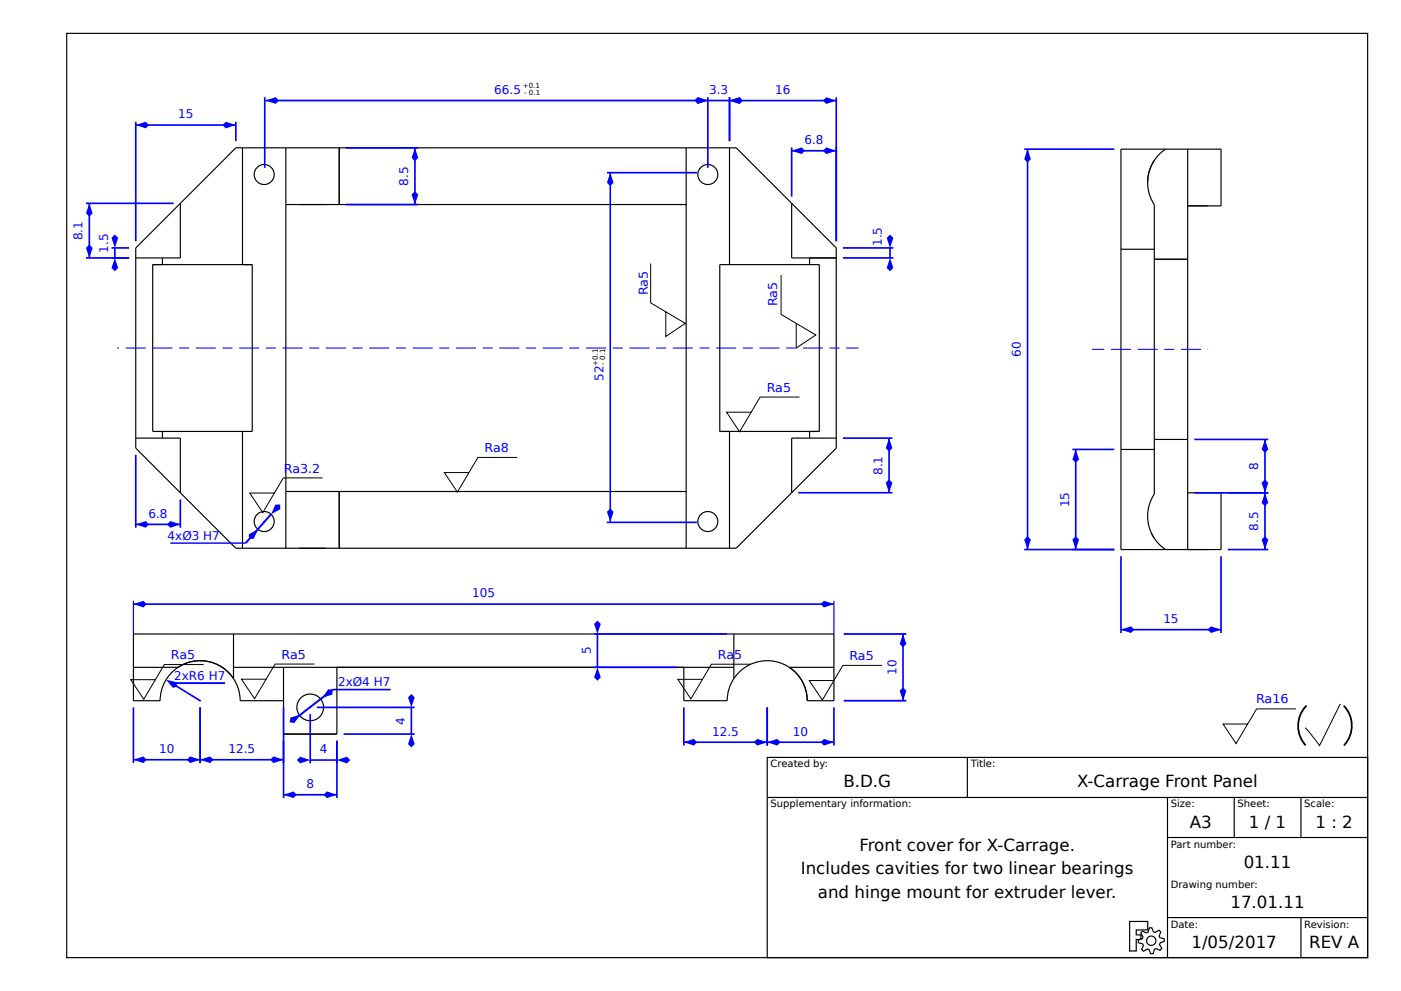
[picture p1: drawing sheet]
<svg xmlns="http://www.w3.org/2000/svg" width="420mm" height="297mm" viewBox="0 0 420 297" stroke-linecap="round" stroke-linejoin="round" font-family="sans-serif">
<g fill="none" stroke="#000" stroke-width=".35">
<path d="M20 10h390v277h-390zM72.7 44.3v35M85.7 44.3v120M101.7 44.3v17M205.7 44.3v120M218.7 44.3v35M344 54.7l.6 3.5 1.4 3.1v86.8a12 12 0 0 0 3.4 16.6M346 48.1l-1.4 3.1-.6 3.5M349.4 44.7a12 12 0 0 0-5.4 10M356 44.7v120M45.8 79.3h29.8v50h-29.8zM48.7 77.3v2"/>
<path d="M54.1 60.9l16.6-16.6h150l16.6 16.6M54.1 60.9l-13.4 13.4v60l13.4 13.4M54.1 60.9v16.4h-13.4M85.7 61.3h120M215.8 79.3h29.8v50h-29.8zM237.3 60.9l13.4 13.4v60l-13.4 13.4M237.3 60.9v16.4h13.4M242.7 77.3v2M336 74.7h10M346 77.7h10M356 61.7h10v-17h-30v120h30v-17h-10M40.7 131.3h13.4v16.4"/>
<path d="M48.7 129.3v2M72.7 129.3v35M218.7 129.3v35M242.7 129.3v2M250.7 131.3h-13.4v16.4M336 134.7h10M346 131.7h10M54.1 147.7l16.6 16.6h150l16.6-16.6M85.7 147.3h120M101.7 147.3v17M345.1 159.7l.9 1.6M70 190v13.4"/>
<path d="M220 190v13.4M40 200h13.4M53.4 200a12 12 0 0 1 16.6 3.4M53.4 200a12 12 0 0 0-5.4 10h-8v-20h210v20h-8a12 12 0 0 0-5.4-10M70 203.4a12 12 0 0 1 2 6.6h13M70 200h150M85 200v20h16v-20M205 200v10h13a12 12 0 0 1 2-6.6M236.6 200a12 12 0 0 0-16.6 3.4M236.6 200h13.4M230 227h180v60h-180zM230 239h180"/>
<path d="M290 227v12M350 239v48M370 239v12M390 239v12M350 251h60M338.7 276.2h5.4v2.5h-3.5v1.5h1.4v1.3h-1.4v3.5h-1.9zM342.5 279.1l1.2 .5 .5-.2 .3-1.3 .8-.1 .5 1.3 .5 .2 1.1-.7 .6 .5-.5 1.2 .2 .5 1.3 .3v.8l-1.2 .5-.2 .5 .7 1.2-.5 .5-1.3-.5-.4 .2-.4 1.3h-.7l-.5-1.2-.5-.2-1.2 .7-.6-.5 .6-1.2-.3-.5-1.2-.4-.1-.7 1.3-.5 .1-.5-.6-1.2zM350 275h60M390 275v12"/>
<circle cx="79.2" cy="52.3" r="3"/>
<circle cx="212.2" cy="52.3" r="3"/>
<circle cx="79.2" cy="156.3" r="3"/>
<circle cx="212.2" cy="156.3" r="3"/>
<circle cx="93" cy="212" r="4"/>
<circle cx="345.1" cy="281.9" r="1.4"/>
</g>
<path d="M307 44.7h27M308 44.7v120M307 164.7h27" fill="none" stroke="#00f" stroke-width=".5"/>
<g fill="#00f">
<path d="M308 160.7l1 1-1 3-1-3z"/>
<path d="M308 44.7l1 3-1 1-1-1z"/>
</g>
<path d="M327.4 104.7h3.6M333 104.7h6M341 104.7h6M349 104.7h3M354 104.7h6M362 104.7h.2" fill="none" stroke="#00f" stroke-width=".32"/>
<path d="M40 180.1v9.9M250 180.1v9.9" fill="none" stroke="#00f" stroke-width=".35"/>
<path d="M40 181.1h210" fill="none" stroke="#00f" stroke-width=".5"/>
<g fill="#00f">
<path d="M247 180.1l3 1-3 1-1-1z"/>
<path d="M40 181.1l3-1 1 1-1 1z"/>
</g>
<path d="M368 147.7h12.2M379.2 147.7v17M368 164.7h12.2" fill="none" stroke="#00f" stroke-width=".5"/>
<g fill="#00f">
<path d="M379.2 160.7l1 1-1 3-1-3z"/>
<path d="M379.2 147.7l1 3-1 1-1-1z"/>
</g>
<path d="M321.5 134.7h12.5M322.5 134.7v30M321.5 164.7h12.5" fill="none" stroke="#00f" stroke-width=".5"/>
<g fill="#00f">
<path d="M322.5 160.7l1 1-1 3-1-3z"/>
<path d="M322.5 134.7l1 3-1 1-1-1z"/>
</g>
<path d="M358 131.7h22.2M379.2 131.7v16M358 147.7h22.2" fill="none" stroke="#00f" stroke-width=".5"/>
<g fill="#00f">
<path d="M378.2 144.7l1-1 1 1-1 3z"/>
<path d="M379.2 131.7l1 3-1 1-1-1z"/>
</g>
<path d="M336 166.7v23M366 166.7v23M336 188.7h30" fill="none" stroke="#00f" stroke-width=".5"/>
<g fill="#00f">
<path d="M363 187.7l3 1-3 1-1-1z"/>
<path d="M336 188.7l3-1 1 1-1 1z"/>
</g>
<path d="M178.1 190h39.9M179.1 190v10M178.1 200h24.9" fill="none" stroke="#00f" stroke-width=".5"/>
<g fill="#00f">
<path d="M179.1 186l1 1-1 3-1-3z"/>
<path d="M179.1 200l1 3-1 1-1-1z"/>
</g>
<g fill="none" stroke="#00f" stroke-width=".32">
<path d="M35.1 104.3h.6M37.7 104.3h6M45.7 104.3h6M53.7 104.3h3M58.7 104.3h6M66.7 104.3h3M71.7 104.3h6M79.7 104.3h3M84.7 104.3h6M92.7 104.3h3M97.7 104.3h6M105.7 104.3h3"/>
<path d="M110.7 104.3h6M118.7 104.3h3M123.7 104.3h6M131.7 104.3h3M136.7 104.3h6M144.7 104.3h3M149.7 104.3h6M157.7 104.3h3M162.7 104.3h6M170.7 104.3h3M175.7 104.3h6M183.7 104.3h3"/>
<path d="M188.7 104.3h6M196.7 104.3h3M201.7 104.3h6M209.7 104.3h3M214.7 104.3h6M222.7 104.3h3M227.7 104.3h6M235.7 104.3h3M240.7 104.3h6M248.7 104.3h3M253.7 104.3h3.7"/>
</g>
<circle cx="93" cy="212" r=".25" fill="#00f"/>
<path d="M89.1 215l10.7-8.3z" fill="#000" stroke="#00f" stroke-width=".58"/>
<g fill="#00f">
<path d="M98.4 206.6l1.4 .2-.2 1.4-3 1z"/>
<path d="M87.1 215.1l3-.9-1.9 2.5-1.4-.2z"/>
</g>
<path d="M99.8 206.7h17.3" fill="none" stroke="#00f" stroke-width=".5"/>
<circle cx="60" cy="210" r=".25" fill="#00f"/>
<path d="M51.4 204.7l8.6 5.3z" fill="#000" stroke="#00f" stroke-width=".5"/>
<path d="M49.8 203.7l3.1 .7 .3 1.4-1.4 .3z" fill="#00f"/>
<path d="M51.4 204.7h16.1" fill="none" stroke="#00f" stroke-width=".57"/>
<circle cx="79.2" cy="156.3" r=".25" fill="#00f"/>
<path d="M81.3 154.1l-7.6 8.7z" fill="#000" stroke="#00f" stroke-width=".58"/>
<g fill="#00f">
<path d="M74.6 160.1l2.8-1.5-1.3 2.9h-1.4z"/>
<path d="M82.6 151.2h1.4v1.4l-2.7 1.5z"/>
</g>
<path d="M51.1 162.8h22.6" fill="none" stroke="#00f" stroke-width=".43"/>
<path d="M85 222v17.2M85 238.2h16M101 222v17.2" fill="none" stroke="#00f" stroke-width=".5"/>
<g fill="#00f">
<path d="M97 238.2l1-1 3 1-3 1z"/>
<path d="M85 238.2l3-1 1 1-1 1z"/>
</g>
<path d="M40 212v16.7M60 212v16.7M40 227.7h20" fill="none" stroke="#00f" stroke-width=".5"/>
<g fill="#00f">
<path d="M56 227.7l1-1 3 1-3 1z"/>
<path d="M40 227.7l3-1 1 1-1 1z"/>
</g>
<path d="M230 212v11.4M250 212v11.4M230 222.4h20" fill="none" stroke="#00f" stroke-width=".5"/>
<g fill="#00f">
<path d="M246 222.4l1-1 3 1-3 1z"/>
<path d="M230 222.4l3-1 1 1-1 1z"/>
</g>
<path d="M252.9 190h18.8M252.9 210h18.8" fill="none" stroke="#00f" stroke-width=".53"/>
<path d="M270.7 190v20" fill="none" stroke="#00f" stroke-width=".5"/>
<g fill="#00f">
<path d="M270.7 206l1 1-1 3-1-3z"/>
<path d="M270.7 190l1 3-1 1-1-1z"/>
</g>
<path d="M225.1 199.1h-11.8l-6.2 10.4-3.9-5.9h7.4" fill="none" stroke="#000" stroke-width=".3"/>
<path d="M205 212v11.4M230 212v11.4M205 222.4h25" fill="none" stroke="#00f" stroke-width=".5"/>
<g fill="#00f">
<path d="M226 222.4l1-1 3 1-3 1z"/>
<path d="M205 222.4l3-1 1 1-1 1z"/>
</g>
<path d="M60 212v16.7M85 212v16.7M60 227.7h25" fill="none" stroke="#00f" stroke-width=".5"/>
<g fill="#00f">
<path d="M81 227.7l1-1 3 1-3 1z"/>
<path d="M60 227.7l3-1 1 1-1 1z"/>
</g>
<path d="M103.7 44.3h21.7M124.4 44.3v17M103.7 61.3h21.7" fill="none" stroke="#00f" stroke-width=".5"/>
<g fill="#00f">
<path d="M123.4 58.3l1-1 1 1-1 3z"/>
<path d="M124.4 44.3l1 3-1 1-1-1z"/>
</g>
<path d="M252.7 131.3h14.8M266.5 131.3v16.4M239.3 147.7h28.2" fill="none" stroke="#00f" stroke-width=".5"/>
<g fill="#00f">
<path d="M265.5 144.7l1-1 1 1-1 3z"/>
<path d="M266.5 131.3l1 3-1 1-1-1z"/>
</g>
<path d="M218.7 29.1v13.2M218.7 30.1h32M250.7 29.1v43.2" fill="none" stroke="#00f" stroke-width=".5"/>
<g fill="#00f">
<path d="M246.7 30.1l1-1 3 1-3 1z"/>
<path d="M218.7 30.1l3-1 1 1-1 1z"/>
</g>
<path d="M237.3 44.2v14.7M237.3 45.2h13.4M250.7 44.2v28.1" fill="none" stroke="#00f" stroke-width=".5"/>
<g fill="#00f">
<path d="M237.3 45.2l3-1 1 1-1 1z"/>
<path d="M246.7 45.2l1-1 3 1-3 1z"/>
</g>
<path d="M25.8 77.3h12.9M25.8 60.9h26.3M26.8 60.9v16.4" fill="none" stroke="#00f" stroke-width=".5"/>
<g fill="#00f">
<path d="M25.8 74.3l1-1 1 1-1 3z"/>
<path d="M26.8 60.9l1 3-1 1-1-1z"/>
</g>
<path d="M40.7 136.3v21.9M40.7 157.2h13.4M54.1 149.7v8.5" fill="none" stroke="#00f" stroke-width=".5"/>
<g fill="#00f">
<path d="M40.7 157.2l3-1 1 1-1 1z"/>
<path d="M50.1 157.2l1-1 3 1-3 1z"/>
</g>
<path d="M33.4 74.3h5.3M33.4 77.3h5.3M34.4 74.3v3" fill="none" stroke="#00f" stroke-width=".5"/>
<g fill="#00f">
<path d="M34.4 77.3l1 3-1 1-1-1z"/>
<path d="M33.4 71.3l1-1 1 1-1 3z"/>
</g>
<path d="M252.7 77.3h15.1M252.7 74.3h15.1M266.8 74.3v3" fill="none" stroke="#00f" stroke-width=".5"/>
<g fill="#00f">
<path d="M266.8 70.3l1 1-1 3-1-3z"/>
<path d="M266.8 77.3l1 3-1 1-1-1z"/>
</g>
<path d="M212.2 29.1v21.2M212.2 30.1h6.5M218.7 29.1v13.2" fill="none" stroke="#00f" stroke-width=".5"/>
<g fill="#00f">
<path d="M218.7 30.1l3-1 1 1-1 1z"/>
<path d="M209.2 29.1l3 1-3 1-1-1z"/>
</g>
<path d="M79.4 29.1v21.2M95 212h29.3M103 220h21.3M123.3 212v8" fill="none" stroke="#00f" stroke-width=".5"/>
<g fill="#00f">
<path d="M123.3 220l1 3-1 1-1-1z"/>
<path d="M123.3 208l1 1-1 3-1-3z"/>
</g>
<path d="M93 214v14.8M93 227.8h8M101 222v6.8" fill="none" stroke="#00f" stroke-width=".5"/>
<g fill="#00f">
<path d="M101 227.8l3-1 1 1-1 1z"/>
<path d="M90 226.8l3 1-3 1-1-1z"/>
</g>
<path d="M40.7 36.5v35.8M40.7 37.5h30M70.7 36.5v5.8" fill="none" stroke="#00f" stroke-width=".5"/>
<g fill="#00f">
<path d="M40.7 37.5l3-1 1 1-1 1z"/>
<path d="M66.7 37.5l1-1 3 1-3 1z"/>
</g>
<path d="M79.6 30.1h132.6" fill="none" stroke="#00f" stroke-width=".53"/>
<g fill="#00f">
<path d="M79.6 30.1l3-1 1 1-1 1z"/>
<path d="M209.2 29.1l3 1-3 1-1-1z"/>
</g>
<path d="M181.9 51.8h27.1M181.9 156.6h27" fill="none" stroke="#00f" stroke-width=".5"/>
<path d="M182.9 51.8v104.6" fill="none" stroke="#00f" stroke-width=".47"/>
<g fill="#00f">
<path d="M181.9 153.4l1-1 1 1-1 3z"/>
<path d="M182.9 51.8l1 3-1 1-1-1z"/>
</g>
<path d="M195.1 79v11.8l10.4 6.1-5.9 3.9v-7.4M234.2 82.4v11.8l10.4 6.2-5.9 3.9v-7.4M239.7 119h-11.8l-6.2 10.4-3.9-5.9h7.4M155.1 137.1h-11.8l-6.2 10.4-3.9-5.9h7.4M96.7 143.2h-11.8l-6.1 10.4-3.9-5.8h7.4M61 199.2h-11.7l-6.2 10.4-3.9-5.9h7.4M94.3 199h-11.8l-6.2 10.4-3.9-5.8h7.4M264.5 199.4h-11.8l-6.2 10.4-3.9-5.8h7.4M388.5 212.5h-11.8l-6.1 10.4-4-5.9h7.4M401.8 211l-6.2 12.4-4.3-5.3" fill="none" stroke="#000" stroke-width=".3"/>
<path d="M391.4 211.7a8.1 8.1 0 0 1 10.8-.8 8.1 8.1 0 0 1 2.1 10.6 8 8 0 0 1-10.2 3.8 8 8 0 0 1-4.7-9.7 8.5 8.5 0 0 1 2-3.9z" fill="none" stroke="#000" stroke-width=".54" stroke-dasharray="13 13" stroke-linecap="butt"/>
<g font-size="5">
<text x="252.8" y="236">B.D.G</text>
<text x="322.9" y="236">X-Carrage Front Panel</text>
<text x="356.7" y="248">A3</text>
<text x="374.4" y="248">1 / 1</text>
<text x="394.4" y="248">1 : 2</text>
<text x="257.6" y="255">Front cover for X-Carrage.</text>
<text x="240.1" y="262">Includes cavities for two linear bearings</text>
<text x="372.8" y="260">01.11</text>
<text x="245.2" y="269">and hinge mount for extruder lever.</text>
<text x="368.9" y="272">17.01.11</text>
<text x="357.2" y="284">1/05/2017</text>
<text x="392.4" y="284">REV A</text>
</g>
<g font-size="3.7" fill="#00f">
<text x="194.2" y="88.5" transform="rotate(-90 194.2 88.5)">Ra5</text>
<text x="233" y="91.8" transform="rotate(-90 233 91.8)">Ra5</text>
<text x="229.8" y="117.4">Ra5</text>
<text x="145.2" y="135.5">Ra8</text>
<text x="85.1" y="141.6">Ra3.2</text>
<text x="51.2" y="197.6">Ra5</text>
<text x="84.4" y="197.4">Ra5</text>
<text x="215.2" y="197.4">Ra5</text>
<text x="254.6" y="197.8">Ra5</text>
<text x="376.5" y="210.8">Ra16</text>
</g>
<g font-size="3.6" fill="#00f">
<text x="148.2" y="28.1">66.5</text>
<text x="212.6" y="28.1">3.3</text>
<text x="232.4" y="28.1">16</text>
<text x="53.4" y="35.5">15</text>
<text x="241.1" y="43.2">6.8</text>
<text x="122.4" y="55.7" transform="rotate(-90 122.4 55.7)">8.5</text>
<text x="24.8" y="72" transform="rotate(-90 24.8 72)">8.1</text>
<text x="32.4" y="75.8" transform="rotate(-90 32.4 75.8)">1.5</text>
<text x="264.4" y="73.7" transform="rotate(-90 264.4 73.7)">1.5</text>
<text x="306" y="107" transform="rotate(-90 306 107)">60</text>
<text x="180.9" y="114.1" transform="rotate(-90 180.9 114.1)">52</text>
<text x="264.5" y="142.4" transform="rotate(-90 264.5 142.4)">8.1</text>
<text x="377.2" y="140.8" transform="rotate(-90 377.2 140.8)">8</text>
<text x="44.5" y="155.2">6.8</text>
<text x="320.5" y="152" transform="rotate(-90 320.5 152)">15</text>
<text x="50.3" y="161.8">4xØ3 H7</text>
<text x="377.2" y="159.1" transform="rotate(-90 377.2 159.1)">8.5</text>
<text x="141.6" y="179.1">105</text>
<text x="348.8" y="186.7">15</text>
<text x="177.1" y="196.1" transform="rotate(-90 177.1 196.1)">5</text>
<text x="52.2" y="203.7">2xR6 H7</text>
<text x="268.7" y="202.3" transform="rotate(-90 268.7 202.3)">10</text>
<text x="101.3" y="205.5">2xØ4 H7</text>
<text x="121.3" y="217.1" transform="rotate(-90 121.3 217.1)">4</text>
<text x="213.5" y="220.4">12.5</text>
<text x="237.7" y="220.4">10</text>
<text x="47.7" y="225.7">10</text>
<text x="68.5" y="225.7">12.5</text>
<text x="95.9" y="225.8">4</text>
<text x="91.9" y="236.2">8</text>
</g>
<g font-size="3">
<text x="231" y="230">Created by:</text>
<text x="291" y="230">Title:</text>
<text x="231" y="242">Supplementary information:</text>
<text x="351" y="242">Size:</text>
<text x="371" y="242">Sheet:</text>
<text x="391" y="242">Scale:</text>
<text x="351" y="254">Part number:</text>
<text x="351" y="266">Drawing number:</text>
<text x="351" y="278">Date:</text>
<text x="391" y="278">Revision:</text>
</g>
<g font-size="2.1">
<text x="156.7" y="26.3">+0.1</text>
<text x="157.1" y="28.5">- 0.1</text>
<text x="179.2" y="109.7" transform="rotate(-90 179.2 109.7)">+0.1</text>
<text x="181.5" y="109.3" transform="rotate(-90 181.5 109.3)">- 0.1</text>
</g>
</svg>
